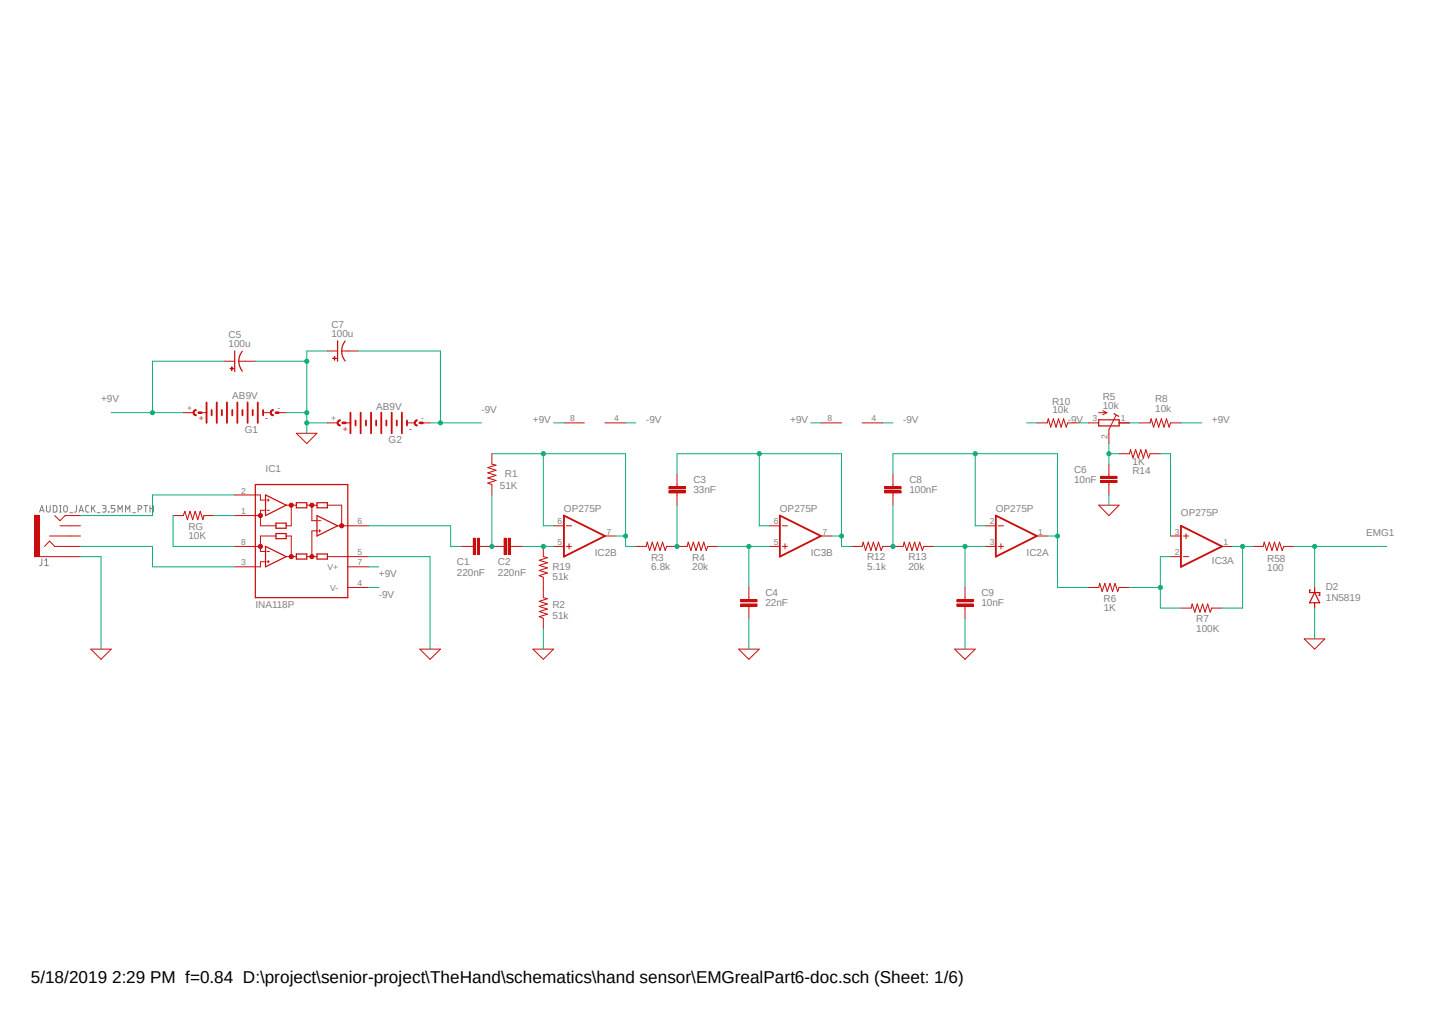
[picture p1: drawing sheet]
<svg xmlns="http://www.w3.org/2000/svg" width="297mm" height="210mm" viewBox="0 0 297 210" stroke-linecap="round" stroke-linejoin="round" font-family="sans-serif">
<path d="M7.1 65.8l282.8 71M289.9 65.8l-282.8 71" fill="none" stroke="#fff" stroke-width=".21"/>
<g fill="none" stroke="#808080" stroke-width=".21">
<path d="M8.2 106.2l.5-1.4 .4 1.4M8.3 105.8h.7M8.7 115.9l-.1 1.2-.4 .2M9.3 116.2l.4-.3v1.4M9.3 117.3h.7M9.7 104.8v1.2l.3 .2 .4-.2v-1.2M11 104.8l.8 .2v.8l-.2 .3-.6 .1zM12.4 104.8h.3M12.4 106.2h.3M12.5 104.8v1.4M13.3 105a.4 .4 0 0 1 .4-.2 .4 .4 0 0 1 .3 .4l-.1 .8-.1 .1h-.4l-.2-.3zM14.5 106.3h.6"/>
<path d="M15.9 104.8v1.1l-.2 .2-.2 .1M16.4 106.2l.4-1.4 .5 1.4M16.5 105.8h.7M18.4 104.8l-.5 .1-.1 .2v.9l.6 .2M19 104.8v1.4M19.3 105.3l.4 .9M19.7 104.8l-.7 .8M20.2 106.3h.5M21.3 104.8l.6 .1 .1 .1-.1 .4h-.5M21.6 105.4l.4 .2v.4l-.2 .1-.5 .1M22.5 106.1l.1 .1zM23.8 104.8h-.7v.6l.6 .1 .1 .2-.1 .4-.6 .1"/>
<path d="M24.5 106.2v-1.4l.4 .8 .5-.8v1.4M26 106.2v-1.4l.5 .8 .4-.8v1.4M27.5 106.3h.6M28.7 105.6h.3a.39 .39 0 0 0 .4-.3 .39 .39 0 0 0-.1-.4l-.6-.1v1.4M29.8 104.8h.8M30.2 104.8v1.4M31.1 105.4h.7M31.1 104.8v1.4M31.8 104.8v1.4"/>
</g>
<path d="M53 100.5h19.1v23.4h-19.1zM55.1 102.6l4.3 2.1-4.3 2.2zM55.1 113.3l4.3 2.1-4.3 2.1zM57.2 108.5h2.2v1h-2.2zM57.2 110.6h2.2v1.1h-2.2zM61.5 104.2h2.1v1.1h-2.1zM61.5 114.9h2.1v1h-2.1zM65.7 104.2h2.2v1.1h-2.2zM65.7 114.9h2.2v1h-2.2zM65.7 106.9l4.3 2.1-4.3 2.1z" fill="none" stroke="#c90d0c" stroke-width=".25"/>
<g fill="none" stroke="#c90d0c" stroke-width=".21">
<path d="M53 102.6h1v1.1h1.1M53 106.9h1M53 113.3h1M55.1 105.8h-1.1v3.2h3.2M55.1 116.5h-1.1v1h-1M55.4 103.7h.5M55.4 105.8h.5M55.4 114.3h.5M55.4 116.5h.5M55.6 103.4v.5M55.6 116.2v.5M57.2 111.1h-3.2v3.2h1.1"/>
<path d="M59.4 104.7h2.1M59.4 111.1h1v4.3M59.4 115.4h2.1M60.4 104.7v4.3h-1M63.6 104.7h2.1M63.6 115.4h2.1M64.7 104.7v3.2h1M65.7 110.1h-1v5.3M66 110.1h.5M66 107.9h.5M66.3 109.8v.5M67.9 104.7h3v4.3"/>
<path d="M67.9 115.4h4.2M70 109h2.1"/>
</g>
<circle cx="54" cy="106.9" r=".43" fill="#c90d0c"/>
<circle cx="54" cy="106.9" r=".43" fill="none" stroke="#c90d0c" stroke-width=".21"/>
<circle cx="54" cy="113.3" r=".43" fill="#c90d0c"/>
<circle cx="54" cy="113.3" r=".43" fill="none" stroke="#c90d0c" stroke-width=".21"/>
<circle cx="60.4" cy="115.4" r=".43" fill="#c90d0c"/>
<circle cx="60.4" cy="115.4" r=".43" fill="none" stroke="#c90d0c" stroke-width=".21"/>
<circle cx="64.7" cy="115.4" r=".43" fill="#c90d0c"/>
<circle cx="64.7" cy="115.4" r=".43" fill="none" stroke="#c90d0c" stroke-width=".21"/>
<circle cx="60.4" cy="104.7" r=".43" fill="#c90d0c"/>
<circle cx="60.4" cy="104.7" r=".43" fill="none" stroke="#c90d0c" stroke-width=".21"/>
<circle cx="64.7" cy="104.7" r=".43" fill="#c90d0c"/>
<circle cx="64.7" cy="104.7" r=".43" fill="none" stroke="#c90d0c" stroke-width=".21"/>
<circle cx="70.9" cy="109" r=".43" fill="#c90d0c"/>
<g fill="none" stroke="#c90d0c" stroke-width=".21">
<path d="M49.5 74.9h1.3M102 94.1v2.1l.9 .2-1.7 .5 1.7 .6-1.7 .5 1.7 .6-1.7 .5 1.7 .5-1.7 .6 .8 .3v2.1M117 87.7h4.2M125.5 87.7h4.3M140.4 98.3v2.6M170.3 87.7h4.2M178.8 87.7h4.3M35.9 106.9h2.1l.4-.9 .5 1.7 .5-1.7 .6 1.7 .5-1.7 .5 1.7 .5-1.7 .6 1.7 .2-.8h2.1M48.7 102.6h4.3M48.7 106.9h4.3M48.7 117.5h4.3M48.7 113.3h4.3"/>
<path d="M72.1 109h4.3M72.1 117.5h4.3M72.1 115.4h4.3M95.6 113.3h2.6M98.2 111.6h.4v3.4h-.4zM99 111.6h.4v3.4h-.4zM99.4 113.3h5.2M104.6 111.6h.4v3.4h-.4zM105.4 111.6h.4v3.4h-.4zM105.8 113.3h2.6M114.8 109h2.2M114.8 113.3h2.2"/>
<path d="M117.5 109h1M117.5 113.3h1M118 112.7v1.1M125.5 111.1h2.1M131.9 113.3h2.1l.2-.9 .5 1.7 .6-1.7 .5 1.7 .6-1.7 .5 1.7 .5-1.7 .6 1.7 .3-.8h4.2l.2-.9 .6 1.7 .5-1.7 .6 1.7 .5-1.7 .5 1.7 .6-1.7 .5 1.7 .3-.8h2.1M138.7 101.8h3.4v.4h-3.4zM138.7 100.9h3.4v.4h-3.4zM140.4 102.2v2.5M159.6 109h2.2M159.6 113.3h2.2M162.3 109h1M162.3 113.3h1"/>
<path d="M162.8 112.7v1.1M170.3 111.1h2.1M204.4 109h2.1M204.4 113.3h2.1M207.1 109h1.1M207.1 113.3h1.1M207.6 112.7v1.1M215.1 111.1h2.1M242.8 115.4h2.1M242.8 111.1h2.1M245.4 115.4h1.1M245.4 111.1h1.1"/>
<path d="M246 110.6v1.1M253.4 113.3h2.2M72.1 121.8h4.3M112.7 121.8v2.1l.8 .2-1.7 .6 1.7 .5-1.7 .5 1.7 .6-1.7 .5 1.7 .5-1.7 .5 .9 .4v2.1M153.6 125.2h3.4v.4h-3.4zM153.6 124.3h3.4v.5h-3.4zM155.3 121.8v2.5M155.3 125.6v2.6M225.7 121.8h2.2l.2-.9 .5 1.7 .6-1.7 .5 1.7 .5-1.7 .6 1.7 .5-1.7 .5 1.7 .3-.8h2.2M244.9 126.1h2.2l.2-.9 .5 1.7 .5-1.7 .6 1.7 .5-1.7 .5 1.7 .6-1.7 .5 1.7 .3-.8h2.1"/>
<circle cx="70.9" cy="109" r=".43"/>
</g>
<path d="M117 106.9l8.5 4.2-8.5 4.3zM161.8 106.9l8.5 4.2-8.5 4.3zM206.5 106.9l8.6 4.2-8.6 4.3zM244.9 109l8.5 4.3-8.5 4.2z" fill="none" stroke="#c90d0c" stroke-width=".38"/>
<path d="M98.4 111.6v3.4M99.2 111.6v3.4M104.8 111.6v3.4M105.6 111.6v3.4M138.7 102h3.4M138.7 101.1h3.4M153.6 125.4h3.4M153.6 124.5h3.4" fill="none" stroke="#c90d0c" stroke-width=".42"/>
<path d="M48.7 72.8v4.2M50.2 72.8a3.3 3.3 0 0 0 0 4.2" fill="none" stroke="#c90d0c" stroke-width=".25"/>
<path d="M48 76l.1 .8z" fill-rule="evenodd" fill="#c90d0c"/>
<path d="M48 76l.1 .8z" fill="none" stroke="#c90d0c" stroke-width=".21"/>
<path d="M47.7 76.4l.8 .1z" fill-rule="evenodd" fill="#c90d0c"/>
<path d="M46.6 74.9h2.1M47.7 76.4l.8 .1zM50.8 74.9h2.2M70.9 72.8h1.2" fill="none" stroke="#c90d0c" stroke-width=".21"/>
<path d="M70 70.7v4.2M71.6 70.7a3.3 3.3 0 0 0 0 4.1" fill="none" stroke="#c90d0c" stroke-width=".25"/>
<path d="M69.3 73.9l.1 .8z" fill-rule="evenodd" fill="#c90d0c"/>
<path d="M69.3 73.9l.1 .8z" fill="none" stroke="#c90d0c" stroke-width=".21"/>
<path d="M69 74.3h.8z" fill-rule="evenodd" fill="#c90d0c"/>
<g fill="none" stroke="#c90d0c" stroke-width=".21">
<path d="M67.9 72.8h2.1M69 74.3h.8zM72.1 72.8h2.2M185.2 98.3v2.6M215.1 87.7h2.1l.2-.9 .5 1.8 .6-1.8 .5 1.8 .5-1.8 .6 1.8 .5-1.8 .5 1.8 .3-.9h2.2M228.3 99.6h3.4v.4h-3.4zM228.3 98.8h3.4v.4h-3.4zM230 96.2v2.6M232.1 94.1h2.2l.2-.9 .5 1.8 .5-1.8 .6 1.8 .5-1.8 .6 1.8 .5-1.8 .5 1.8 .3-.9h2.2M236.4 87.7h2.1l.3-.9 .5 1.8 .5-1.8 .5 1.8 .6-1.8 .5 1.8 .5-1.8 .6 1.8 .3-.9h2.1M8.2 115.4h6.4M9.2 113.3l1.1-1.1 1 1.1h3.3"/>
<path d="M10.3 111.1h4.3M11.3 106.9l1.1 1 1.1-1h1.1M12.4 109h2.2M176.7 113.3h2.1l.2-.9 .5 1.7 .6-1.7 .5 1.7 .5-1.7 .6 1.7 .5-1.7 .6 1.7 .3-.8h4.2l.2-.9 .6 1.7 .5-1.7 .5 1.7 .6-1.7 .5 1.7 .6-1.7 .5 1.7 .3-.8h2.1M183.5 101.8h3.4v.4h-3.4zM183.5 100.9h3.4v.4h-3.4zM185.2 102.2v2.5M230 100v2.6M198.5 125.2h3.3v.4h-3.3zM198.5 124.3h3.3v.5h-3.3zM200.2 121.8v2.5M200.2 125.6v2.6"/>
</g>
<path d="M228.3 99.8h3.4M228.3 99h3.4M183.5 102h3.4M183.5 101.1h3.4M198.5 125.4h3.3M198.5 124.5h3.3" fill="none" stroke="#c90d0c" stroke-width=".42"/>
<path d="M7.1 106.8h1.1v8.6h-1.1z" fill-rule="evenodd" fill="#c90d0c"/>
<g fill="none" stroke="#c90d0c" stroke-width=".21">
<path d="M41.7 85.6h1.1M54.6 85.6h1.5M61.5 89.8h4.2l-2.1 2.1zM225.7 87.7h2.2M227.9 85.6h1.7M228.7 85.1l.9 .5M229.6 85.6l-.9 .4M231.5 86.1l-1.5 3v2.8M232.1 87.7h2.2M7.1 106.8h1.1v8.6h-1.1zM14.6 113.3h2.1M14.6 106.9h2.1"/>
<path d="M14.6 115.4h2.1M14.6 111.1h2.1M14.6 109h2.1M112.7 113.3v2.1l.8 .2-1.7 .6 1.7 .5-1.7 .5 1.7 .5-1.7 .6 1.7 .5-1.7 .5 .9 .4v2.1M227.9 104.7h4.2l-2.1 2.2zM259.8 113.3h2.2l.2-.9 .5 1.7 .6-1.7 .5 1.7 .5-1.7 .6 1.7 .5-1.7 .5 1.7 .4-.8h2.1M18.8 134.6h4.3l-2.1 2.1zM87.1 134.6h4.3l-2.2 2.1zM110.5 134.6h4.3l-2.1 2.1zM153.2 134.6h4.3l-2.2 2.1zM198 134.6h4.3l-2.1 2.1zM270.5 132.5h4.3l-2.1 2.1z"/>
</g>
<path d="M227.9 87h4.2v1.3h-4.2zM231.1 85.8l.9 .5M271.8 122.3h-.2v.6h2.1v.5h-.2M272.7 122.9l1 2.1h-2.1zM272.7 121.8v1.1M272.7 125v1.1" fill="none" stroke="#c90d0c" stroke-width=".25"/>
<path d="M42.8 83.4v4.3M43.9 85v1.1M45 83.4v4.3M46 85v1.1M47.1 83.4v4.3M48.2 85v1.1M49.2 83.4v4.3M50.3 85v1.1M51.4 83.4v4.3M52.4 85v1.1M53.5 83.4v4.3M54.6 85v1.1" fill="none" stroke="#c90d0c" stroke-width=".38"/>
<path d="M40.3 85l.4-.1v.2a.42 .42 0 0 0-.4 .5 .42 .42 0 0 0 .4 .4v.2a.64 .64 0 0 1-.6-.4 .64 .64 0 0 1 .2-.8z" fill-rule="evenodd" fill="#c90d0c"/>
<path d="M40.3 85l.4-.1v.2a.42 .42 0 0 0-.4 .5 .42 .42 0 0 0 .4 .4v.2a.64 .64 0 0 1-.6-.4 .64 .64 0 0 1 .2-.8z" fill="none" stroke="#c90d0c" stroke-width=".21"/>
<path d="M56.3 85l.4-.1v.2a.42 .42 0 0 0-.4 .5 .42 .42 0 0 0 .4 .4v.2a.64 .64 0 0 1-.6-.4 .64 .64 0 0 1 .2-.8z" fill-rule="evenodd" fill="#c90d0c"/>
<path d="M38 85.6h2.2M56.3 85l.4-.1v.2a.42 .42 0 0 0-.4 .5 .42 .42 0 0 0 .4 .4v.2a.64 .64 0 0 1-.6-.4 .64 .64 0 0 1 .2-.8zM57.2 85.6h2.2M71.6 87.7h1.1M84.4 87.7h1.6" fill="none" stroke="#c90d0c" stroke-width=".21"/>
<path d="M41.2 85.6h.5M57.2 85.6h.5" fill="none" stroke="#c90d0c" stroke-width=".55"/>
<path d="M72.7 85.6v4.2M73.7 87.2v1M74.8 85.6v4.2M75.9 87.2v1M77 85.6v4.2M78 87.2v1M79.1 85.6v4.2M80.1 87.2v1M81.2 85.6v4.2M82.3 87.2v1M83.4 85.6v4.2M84.4 87.2v1" fill="none" stroke="#c90d0c" stroke-width=".38"/>
<path d="M70.1 87.2l.5-.2v.2a.42 .42 0 0 0-.5 .5 .42 .42 0 0 0 .5 .4v.2a.64 .64 0 0 1-.7-.4 .64 .64 0 0 1 .2-.7z" fill-rule="evenodd" fill="#c90d0c"/>
<path d="M70.1 87.2l.5-.2v.2a.42 .42 0 0 0-.5 .5 .42 .42 0 0 0 .5 .4v.2a.64 .64 0 0 1-.7-.4 .64 .64 0 0 1 .2-.7z" fill="none" stroke="#c90d0c" stroke-width=".21"/>
<path d="M86.1 87.2l.4-.2v.2a.42 .42 0 0 0-.4 .5 .42 .42 0 0 0 .4 .4v.2a.64 .64 0 0 1-.6-.4 .64 .64 0 0 1 .2-.7z" fill-rule="evenodd" fill="#c90d0c"/>
<path d="M67.9 87.7h2.1M86.1 87.2l.4-.2v.2a.42 .42 0 0 0-.4 .5 .42 .42 0 0 0 .4 .4v.2a.64 .64 0 0 1-.6-.4 .64 .64 0 0 1 .2-.7zM87.1 87.7h2.1" fill="none" stroke="#c90d0c" stroke-width=".21"/>
<path d="M71.1 87.7h.5M87.1 87.7h.5" fill="none" stroke="#c90d0c" stroke-width=".55"/>
<path d="M16.7 115.4h4.3v19.2M35.9 106.9v6.4h12.8M44.4 106.9h4.3M76.4 109h17.1v4.3h2.1M76.4 115.4h12.8v19.2M102 102.6v10.7M230 102.6v2.1M112.7 130.3v4.3M155.3 128.2v6.4M200.2 128.2v6.4M272.7 126.1v6.4" fill="none" stroke="#0dab76" stroke-width=".21"/>
<circle cx="102" cy="113.3" r=".43" fill="#0dab76"/>
<g fill="none" stroke="#0dab76" stroke-width=".21">
<path d="M108.4 113.3h6.4"/>
<circle cx="102" cy="113.3" r=".43"/>
</g>
<circle cx="112.7" cy="113.3" r=".43" fill="#0dab76"/>
<g fill="none" stroke="#0dab76" stroke-width=".21">
<path d="M102 94.1h27.8v19.2h2.1M112.7 94.1v14.9h2.1"/>
<circle cx="112.7" cy="113.3" r=".43"/>
</g>
<circle cx="112.7" cy="94.1" r=".43" fill="#0dab76"/>
<g fill="none" stroke="#0dab76" stroke-width=".21">
<path d="M127.6 111.1h2.2"/>
<circle cx="112.7" cy="94.1" r=".43"/>
</g>
<circle cx="129.7" cy="111.1" r=".43" fill="#0dab76"/>
<g fill="none" stroke="#0dab76" stroke-width=".21">
<path d="M140.4 104.7v8.6"/>
<circle cx="129.7" cy="111.1" r=".43"/>
</g>
<circle cx="140.4" cy="113.3" r=".43" fill="#0dab76"/>
<g fill="none" stroke="#0dab76" stroke-width=".21">
<path d="M148.9 113.3h10.7M155.3 113.3v8.5"/>
<circle cx="140.4" cy="113.3" r=".43"/>
</g>
<circle cx="155.3" cy="113.3" r=".43" fill="#0dab76"/>
<g fill="none" stroke="#0dab76" stroke-width=".21">
<path d="M157.5 94.1v14.9M174.5 94.1h-34.1v4.2"/>
<circle cx="155.3" cy="113.3" r=".43"/>
</g>
<circle cx="157.5" cy="94.1" r=".43" fill="#0dab76"/>
<g fill="none" stroke="#0dab76" stroke-width=".21">
<path d="M174.5 94.1v19.2h2.2M157.5 109h2.1M172.4 111.1h2.1"/>
<circle cx="157.5" cy="94.1" r=".43"/>
</g>
<circle cx="174.5" cy="111.1" r=".43" fill="#0dab76"/>
<g fill="none" stroke="#0dab76" stroke-width=".21">
<path d="M242.8 115.4h-2.1v10.7h4.2M234.3 121.8h6.4"/>
<circle cx="174.5" cy="111.1" r=".43"/>
</g>
<circle cx="240.7" cy="121.8" r=".43" fill="#0dab76"/>
<g fill="none" stroke="#0dab76" stroke-width=".21">
<path d="M46.6 74.9h-15v10.7M23.1 85.6h14.9"/>
<circle cx="240.7" cy="121.8" r=".43"/>
</g>
<circle cx="31.6" cy="85.6" r=".43" fill="#0dab76"/>
<g fill="none" stroke="#0dab76" stroke-width=".21">
<path d="M74.3 72.8h17.1v14.9h8.5M114.8 87.7h2.2M168.1 87.7h2.2M244.9 87.7h4.3M76.4 117.5h2.2"/>
<circle cx="31.6" cy="85.6" r=".43"/>
</g>
<circle cx="91.3" cy="87.7" r=".43" fill="#0dab76"/>
<g fill="none" stroke="#0dab76" stroke-width=".21">
<path d="M89.2 87.7h2.2M129.8 87.7h2.1M183.1 87.7h2.1M212.9 87.7h2.2M185.2 104.7v8.6M76.4 121.8h2.2"/>
<circle cx="91.3" cy="87.7" r=".43"/>
</g>
<circle cx="185.2" cy="113.3" r=".43" fill="#0dab76"/>
<g fill="none" stroke="#0dab76" stroke-width=".21">
<path d="M193.7 113.3h10.7M200.2 113.3v8.5"/>
<circle cx="185.2" cy="113.3" r=".43"/>
</g>
<circle cx="200.1" cy="113.3" r=".43" fill="#0dab76"/>
<g fill="none" stroke="#0dab76" stroke-width=".21">
<path d="M185.2 98.3v-4.2h34.1v27.7M202.3 94.1v14.9M48.7 102.6h-17.1v4.3h-14.9"/>
<circle cx="200.1" cy="113.3" r=".43"/>
</g>
<circle cx="202.3" cy="94.1" r=".43" fill="#0dab76"/>
<g fill="none" stroke="#0dab76" stroke-width=".21">
<path d="M202.3 109h2.1M217.2 111.1h2.1M219.3 121.8h6.4"/>
<circle cx="202.3" cy="94.1" r=".43"/>
</g>
<circle cx="219.3" cy="111.1" r=".43" fill="#0dab76"/>
<g fill="none" stroke="#0dab76" stroke-width=".21">
<path d="M223.6 87.7h2.1M230 94.1h2.1M230 91.9v4.3M234.3 87.7h2.1M240.7 94.1h2.1v17M16.7 113.3h14.9v4.2h17.1"/>
<circle cx="219.3" cy="111.1" r=".43"/>
</g>
<circle cx="230" cy="94.1" r=".43" fill="#0dab76"/>
<g fill="none" stroke="#0dab76" stroke-width=".21">
<path d="M268.4 113.3h19.2M272.7 113.3v8.5"/>
<circle cx="230" cy="94.1" r=".43"/>
</g>
<circle cx="272.7" cy="113.3" r=".43" fill="#0dab76"/>
<g fill="none" stroke="#0dab76" stroke-width=".21">
<path d="M255.6 113.3h4.2M257.7 113.3v12.8h-4.3"/>
<circle cx="272.7" cy="113.3" r=".43"/>
</g>
<circle cx="257.7" cy="113.3" r=".43" fill="#0dab76"/>
<g fill="none" stroke="#0dab76" stroke-width=".21">
<path d="M53 74.9h10.6M67.9 72.8h-4.3v12.8"/>
<circle cx="257.7" cy="113.3" r=".43"/>
</g>
<circle cx="63.6" cy="74.9" r=".43" fill="#0dab76"/>
<g fill="none" stroke="#0dab76" stroke-width=".21">
<path d="M59.4 85.6h4.2"/>
<circle cx="63.6" cy="74.9" r=".43"/>
</g>
<circle cx="63.6" cy="85.6" r=".43" fill="#0dab76"/>
<g fill="none" stroke="#0dab76" stroke-width=".21">
<path d="M63.6 85.6v4.2M63.6 87.7h4.3"/>
<circle cx="63.6" cy="85.6" r=".43"/>
</g>
<circle cx="63.6" cy="87.7" r=".43" fill="#0dab76"/>
<circle cx="63.6" cy="87.7" r=".43" fill="none" stroke="#0dab76" stroke-width=".21"/>
<text font-size="3.6" x="6.4" y="203.9">5/18/2019 2:29 PM f=0.84 D:\project\senior-project\TheHand\schematics\hand sensor\EMGrealPart6-doc.sch (Sheet: 1/6)</text>
<g font-size="2.1" fill="#808080">
<text x="47.4" y="70.1">C5</text>
<text x="68.7" y="69.9">100u</text>
<text x="68.7" y="68">C7</text>
<text x="47.4" y="72">100u</text>
<text x="21" y="83.4">+9V</text>
<text x="48.2" y="82.8">AB9V</text>
<text x="218.2" y="83.9">R10</text>
<text x="228.7" y="82.9">R5</text>
<text x="239.6" y="83.4">R8</text>
<text x="50.8" y="89.7">G1</text>
<text x="78" y="84.9">AB9V</text>
<text x="99.9" y="85.6">-9V</text>
<text x="110.5" y="87.7">+9V</text>
<text x="134" y="87.7">-9V</text>
<text x="163.9" y="87.7">+9V</text>
<text x="187.3" y="87.7">-9V</text>
<text x="218.3" y="85.6">10k</text>
<text x="221.5" y="87.7">-9V</text>
<text x="228.7" y="84.7">10k</text>
<text x="239.6" y="85.3">10k</text>
<text x="251.3" y="87.7">+9V</text>
<text x="80.6" y="91.8">G2</text>
<text x="55.1" y="97.8">IC1</text>
<text x="103.7" y="101.3">51K</text>
<text x="104.7" y="99">R1</text>
<text x="143.8" y="100.2">C3</text>
<text x="188.6" y="100.2">C8</text>
<text x="222.8" y="100.2">10nF</text>
<text x="222.8" y="98">C6</text>
<text x="234.9" y="98.3">R14</text>
<text x="234.9" y="96.4">1K</text>
<text x="117" y="106.2">OP275P</text>
<text x="143.8" y="102.3">33nF</text>
<text x="161.8" y="106.2">OP275P</text>
<text x="188.6" y="102.3">100nF</text>
<text x="206.5" y="106.2">OP275P</text>
<text x="244.9" y="106.9">OP275P</text>
<text x="39.1" y="111.8">10K</text>
<text x="39.1" y="109.9">RG</text>
<text x="283.3" y="111.1">EMG1</text>
<text x="78.6" y="119.7">+9V</text>
<text x="94.8" y="119.3">220nF</text>
<text x="94.8" y="117.2">C1</text>
<text x="103.3" y="119.3">220nF</text>
<text x="103.3" y="117.2">C2</text>
<text x="114.6" y="118.2">R19</text>
<text x="123.4" y="115.3">IC2B</text>
<text x="135" y="116.2">R3</text>
<text x="135.1" y="118.2">6.8k</text>
<text x="143.6" y="118.2">20k</text>
<text x="143.6" y="116.3">R4</text>
<text x="168.1" y="115.3">IC3B</text>
<text x="179.8" y="116">R12</text>
<text x="179.9" y="118.2">5.1k</text>
<text x="188.4" y="118.2">20k</text>
<text x="188.4" y="116.1">R13</text>
<text x="212.9" y="115.3">IC2A</text>
<text x="251.3" y="117">IC3A</text>
<text x="262.8" y="118.4">100</text>
<text x="262.8" y="116.5">R58</text>
<text x="78.6" y="123.9">-9V</text>
<text x="114.6" y="120.3">51k</text>
<text x="158.7" y="125.7">22nF</text>
<text x="158.7" y="123.6">C4</text>
<text x="203.5" y="125.7">10nF</text>
<text x="203.5" y="123.6">C9</text>
<text x="228.9" y="124.8">R6</text>
<text x="275" y="124.7">1N5819</text>
<text x="275" y="122.3">D2</text>
<text x="53" y="126.1">INA118P</text>
<text x="114.6" y="128.4">51k</text>
<text x="114.6" y="126.1">R2</text>
<text x="228.9" y="126.7">1K</text>
<text x="248.1" y="130.9">100K</text>
<text x="248.1" y="129">R7</text>
</g>
<g font-size="1.8" fill="#808080">
<text x="38.8" y="85.3">+</text>
<text x="57.5" y="85.3">-</text>
<text x="68.7" y="87.4">+</text>
<text x="87.4" y="87.4">-</text>
<text x="118.3" y="87.4">8</text>
<text x="127.4" y="87.4">4</text>
<text x="171.6" y="87.4">8</text>
<text x="180.8" y="87.4">4</text>
<text x="226.6" y="87.4">3</text>
<text x="232.5" y="87.4">1</text>
<text x="229.7" y="91.1" transform="rotate(-90 229.7 91.1)">2</text>
<text x="50" y="102.3">2</text>
<text x="50" y="106.6">1</text>
<text x="50" y="113">8</text>
<text x="74.1" y="108.7">6</text>
<text x="115.7" y="108.7">6</text>
<text x="115.7" y="113">5</text>
<text x="125.8" y="110.8">7</text>
<text x="160.5" y="108.7">6</text>
<text x="160.5" y="113">5</text>
<text x="170.6" y="110.8">7</text>
<text x="205.3" y="108.7">2</text>
<text x="205.3" y="113">3</text>
<text x="215.3" y="110.8">1</text>
<text x="243.7" y="110.8">3</text>
<text x="253.7" y="113">1</text>
<text x="50" y="117.2">3</text>
<text x="67.9" y="118.2">V+</text>
<text x="74.1" y="117.2">7</text>
<text x="74.1" y="115.1">5</text>
<text x="243.7" y="115.1">2</text>
<text x="68.5" y="122.4">V-</text>
<text x="74.1" y="121.5">4</text>
</g>
<g font-size="1.8" fill="#c90d0c">
<text x="41.2" y="87.4">+</text>
<text x="55" y="87.4">-</text>
<text x="71.1" y="89.5">+</text>
<text x="84.9" y="89.5">-</text>
</g>
</svg>
